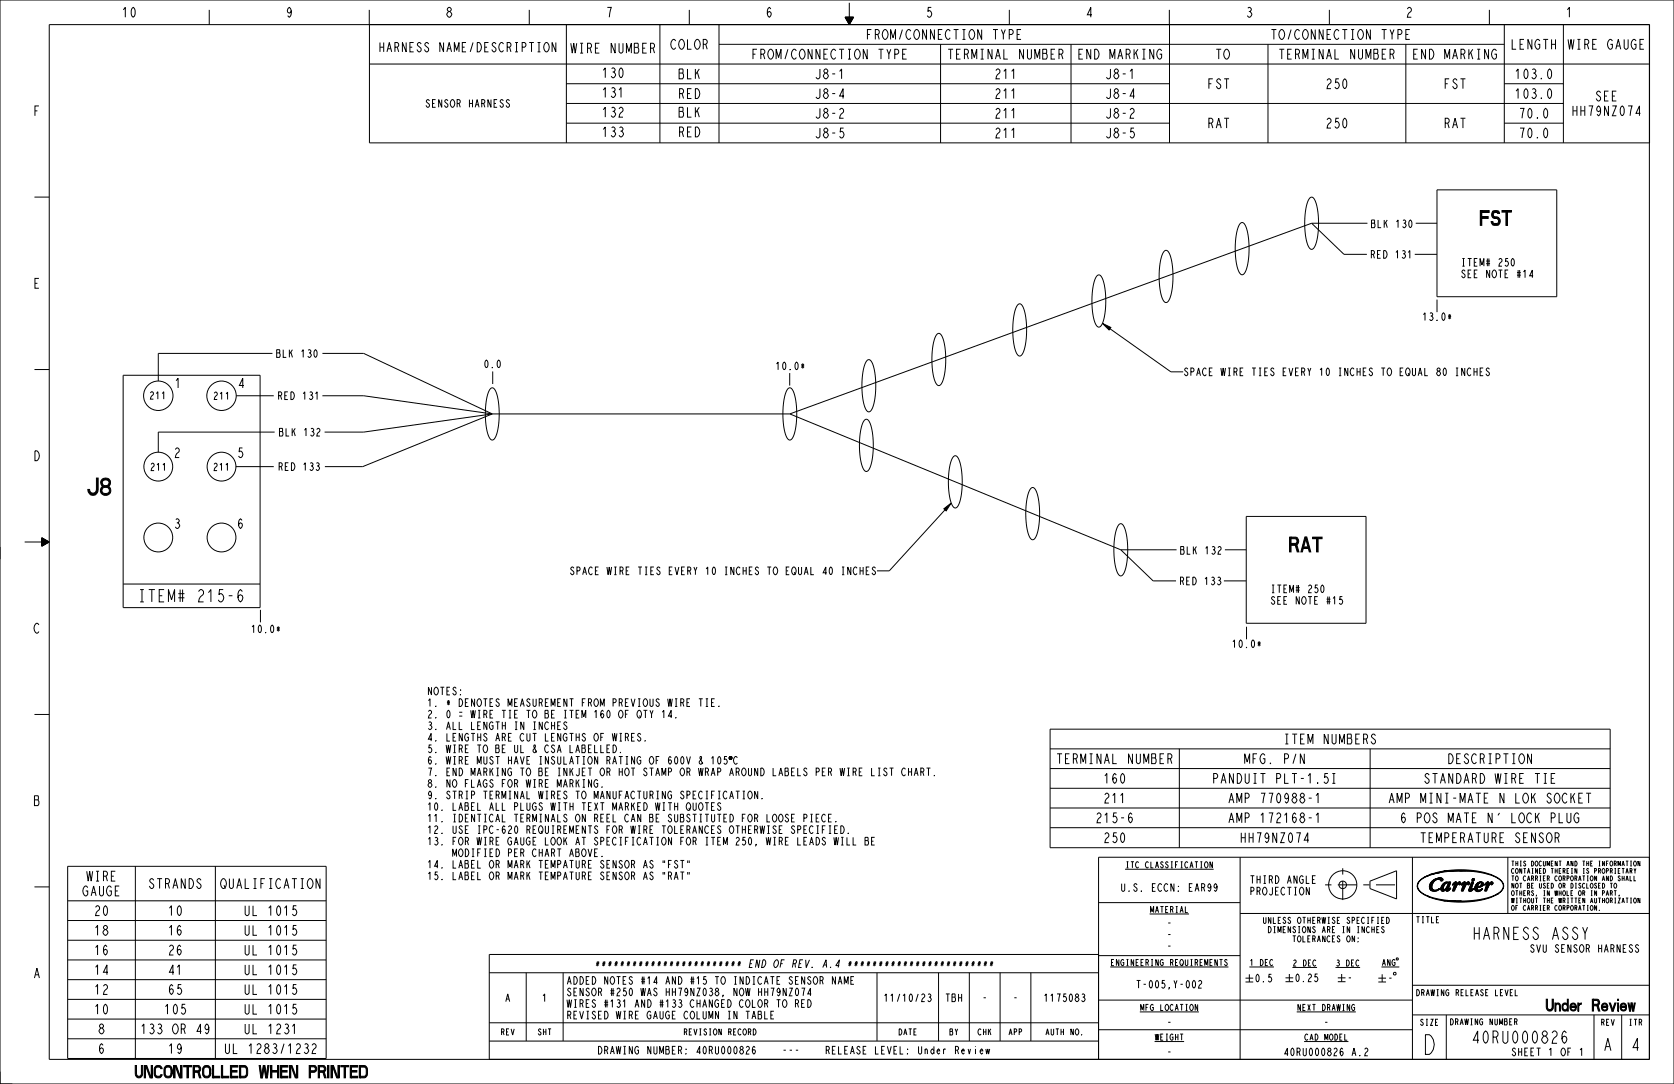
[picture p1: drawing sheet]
<svg xmlns="http://www.w3.org/2000/svg" width="864mm" height="559mm" viewBox="0 0 864 559" stroke-linecap="round" stroke-linejoin="round" font-family="sans-serif">
<path d="M684 456h37M693 448v17" fill="none" stroke="#000" stroke-width=".52" stroke-dasharray="3.3 3.3 9.8 3.3" stroke-linecap="butt"/>
<g fill="none" stroke="#000" stroke-width=".52">
<path d="M0 0h864v559h-864zM25 13h826v533h-826zM108 5v8M190 5v8M191 13h660v61h-660zM273 5v8M292 13v61M340 13v61M356 5v8M371 13v61M436 9h4l-2 4M436 9l2 4"/>
<path d="M436 9h4M436 9l2 3 2-3M436 9h4l-2 3-1-3M437 9h2l-1 3M437 9l1 2M437 10h2M438 10h1l-1 1M438 10v1M438 10h.1M438 1v12M439 10l-1 1-1-1M521 5v8"/>
<path d="M603 5v8M603 13v61M686 5v8M768 5v8M776 13v61M807 13v61M191 33h660M371 23h405M485 23v51M553 23v51M654 23v51M725 23v51"/>
<path d="M292 43h311M292 53h515M776 43h31M292 63h311M776 63h31M741 98h62v55h-62zM18 102h7M640 115h1l2 2 1 10v10l-2 3-1 2-2-1-1-3-1-8 1-10zM676 102h1l2 2 1 9-1 11-1 3-1 2-2-1-1-3-1-8 1-10zM677 115l-270 98M677 115l16 16h12M677 115h28"/>
<path d="M730 115h11M601 129h1l2 2 1 10-1 10-1 4-1 1-2-1-1-3-1-8 1-9zM730 131h11M525 157h2l1 2 2 9-1 11-1 3-2 2-1-1-1-3-2-8 1-10zM566 142h2l1 2 1 10v10l-2 3-1 2-1-1-2-3-1-8 1-10zM741 154v7M483 172h2l1 2 2 10-1 10-1 3-2 2-1-1-1-3-1-8v-9zM18 190h7M64 193h70v120h-70zM141 182h-59v14M166 182h22l66 31M254 191v7"/>
<path d="M407 192v7M447 186h2l1 2 2 9-1 11-1 3-2 1-1-1-1-2-1-9v-9zM122 204h19M166 204h22l66 9M253 200h2l1 2 2 10-1 10-1 4-2 1-1-1-1-3-2-8 1-9zM254 213l-67 28h-19M254 213l-66 10h-21M254 213h153M407 200h1l1 2 2 10-1 10-1 4-2 1-1-1-1-3-1-8 1-9zM407 213l171 70M446 216h2l1 2 1 10v10l-2 4-1 1-1-1-1-3-2-8 1-9zM142 223h-60v10"/>
<path d="M492 235h1l2 2 1 10v10l-2 4-1 1-2-1-1-3-1-8 1-9zM122 241h19M532 252h1l2 2 1 9-1 11-1 3-1 1-2-1-1-2-1-9 1-9zM13 279h12M22 277l3 2-3 3zM22 277l3 2-3 2M22 278v3M22 278l3 1M22 278v3l3-2M22 278l2 1-2 2M22 278l2 1-2 1M22 279v1l2-1"/>
<path d="M22 279h1l-1 1M23 279v1v-1M23 279h.1M577 270h2l1 2 2 10-1 10-1 4-2 1-1-1-1-3-1-8v-9zM643 266h62v55h-62zM578 283l17 16h12M578 283h29M631 299h12M632 283h11M64 301h70M134 314v7M643 323v7"/>
<path d="M18 368h7M542 376h289v61h-289zM542 386h289M542 396h289M608 386v51M707 386v51M542 406h289M542 417h289M542 427h289M18 457h7M35 447h133v99h-133zM70 447v99"/>
<path d="M111 447v99M640 442v104M707 454l13-5v14l-13-5zM729 442v104M731 457l1 1zM732 458l1 2 5 3-4-2zM732 455l-1 2zM733 453l5-2-4 2-3 3zM735 452l3-1 5-1zM738 458h1zM738 451l5-2h6zM738 459h1z"/>
<path d="M738 455h1v3h-1zM738 459h2zM738 459h4h-2zM739 454h2l-2 1h-1zM739 454l3-1h2v1l-1-1h-2l-2 2v2v2h1l3-1-2 1h-2l-1-1v-2zM740 454l2-1zM740 453h2zM740 459l3-1-1 1zM740 453h4zM741 453h3zM742 453h2zM742 458h.1"/>
<path d="M742 453h1zM743 458h.1M743 449h17zM743 453l1 1zM743 458h2zM743 458h1zM743 459h2zM743 459h3h-2zM743 458l2-1zM744 459h1h-1zM745 456l1-1zM745 456l1-1-1 2-2 1z"/>
<path d="M745 456l1-1h2l-1 4 1-1-1 1h-1v-1l-1 1h-1l-1-1zM745 449l7-1 8 1zM745 455h1zM745 459l1-1zM745 455h1h1zM746 456l1-1-1 3-1 1v-1zM746 459h2h-1zM746 459h1zM747 457l1-1-1 3h-1v-1zM747 455h1l-1 1zM747 456l1-1-1 2zM747 459l1-1z"/>
<path d="M748 458h.1M749 456h1zM750 456h-1zM750 458l1-1-1 2h-1zM750 455h.1M750 455h1v2l2-2h1l-1 1h-1l-2 3h-1l1-4-1 1zM750 455h1zM750 455h1l-1 1zM750 456l1 1 1-2-1 2-1 1zM750 456h1v1zM751 455h.1M752 455h2z"/>
<path d="M752 455h1zM752 455h2l-1 1zM753 455h.1M753 456h.1M753 449a33 33 0 0 1 20 4 4 4 0 0 1 3 4 4 4 0 0 1-4 4 5 5 0 0 0 4-4 5 5 0 0 0-4-5 48 48 0 0 0-19-3zM754 456h1zM754 456h.1M754 456h1h-1zM754 458l2-1-1 2h-1zM754 455h1zM755 455h1v2l1-2h1v1h-1l-2 3h-1l1-4-1 1zM755 455h1z"/>
<path d="M755 455h1l-1 1zM755 456l1 1 1-2-1 2-2 1zM755 456h1v1zM756 455h2zM757 455h1zM757 455h1v1zM757 456h.1M758 459h2l-2 1zM758 459h1zM759 459l1-1zM759 455h1zM759 455h1l-2 3z"/>
<path d="M759 455h1l-1 4 1-1-2 2v-1zM759 455h.1M759 454l2-1-1 1zM760 453h1zM760 453h.1M760 458h.1M760 455l-1 4h-1zM761 458h1zM761 458l2-1zM761 458l1 1zM761 457h3zM761 459h1z"/>
<path d="M761 457l4-1-1 1zM761 457h1zM761 459h2zM761 457l1-1zM761 459h3zM761 459h3l-2 1zM761 456h2l-2 1zM761 456h2h-2zM762 456l1-1zM762 456l1-1-2 1zM762 456l2-1h1v2l-3 1 1 1 2-1-2 1-1 1-1-1v-2zM762 455h1z"/>
<path d="M762 455h2zM762 455h2l1 1h-1v-1zM763 455h1v1l-2 1zM763 455h1zM763 459l2-1zM764 456h1zM764 458h1zM765 458h.1M766 456h1zM766 456h1h-1zM766 458l2-1-1 2h-1zM766 455h1z"/>
<path d="M767 455h1v2l1-2h1v1h-1l-2 3h-1l1-4-1 1zM767 455h1zM767 455h1l-1 1zM767 456l1 1 1-2-1 2-2 1zM767 456h1v1zM768 455h2zM769 455h1zM769 455h1v1zM769 456h.1M778 442v29M851 442h-284v104M35 464h133"/>
<path d="M35 475h133M567 465h73M640 471h211M736 462l5 2zM741 463l6 1h-2zM745 464h6zM747 465l11-1a40 40 0 0 0 15-3 47 47 0 0 1-26 4zM747 465l7-1zM35 485h133M35 495h133M567 492h-315v54M567 493h73"/>
<path d="M35 505h133M35 515h133M252 501h315M271 501v36M291 501v36M452 501v36M484 501v36M500 501v36M516 501v36M532 501v36M567 516h162M729 508h122"/>
<path d="M35 525h133M35 535h133M252 537h315M252 527h315M567 531h162M729 523h122M746 523v23M822 523v23M837 523v23"/>
<circle cx="82" cy="204" r="8"/>
<circle cx="114" cy="204" r="8"/>
<circle cx="82" cy="241" r="7"/>
<circle cx="114" cy="241" r="7"/>
<circle cx="82" cy="277" r="7"/>
<circle cx="114" cy="277" r="7"/>
<circle cx="693" cy="456" r="7"/>
<circle cx="693" cy="456" r="1.9"/>
<circle cx="760" cy="454" r=".7"/>
</g>
<g fill="#000">
<path d="M731 457l1 1zM732 455l-1 2zM732 458l1 2 5 3-4-2zM733 453l5-2-4 2-3 3zM738 458h1zM738 459h1zM738 455h1v3h-1zM738 459h2zM738 459h4h-2zM739 454h2l-2 1h-1zM735 452l3-1 5-1zM740 454l2-1z"/>
<path d="M740 453h2zM740 459l3-1-1 1zM742 453h2zM742 453h1zM741 453h3zM740 453h4zM743 453l1 1zM743 458h1zM743 458h2zM743 458l2-1zM743 459h2zM743 459h3h-2z"/>
<path d="M744 459h1h-1zM745 459l1-1zM745 456l1-1-1 2-2 1zM745 456l1-1zM745 455h1zM745 455h1h1zM738 451l5-2h6zM746 459h1zM746 459h2h-1zM747 455h1l-1 1zM747 457l1-1-1 3h-1v-1zM747 459l1-1z"/>
<path d="M747 456l1-1-1 2zM749 456h1zM750 456h-1zM743 449h17zM750 458l1-1-1 2h-1zM750 456h1v1zM750 455h1zM750 455h1l-1 1zM750 456l1 1 1-2-1 2-1 1zM752 455h2zM752 455h2l-1 1zM752 455h1z"/>
<path d="M753 449a33 33 0 0 1 20 4 4 4 0 0 1 3 4 4 4 0 0 1-4 4 5 5 0 0 0 4-4 5 5 0 0 0-4-5 48 48 0 0 0-19-3zM745 449l7-1 8 1zM754 456h1zM754 456h1h-1zM754 455h1zM754 458l2-1-1 2h-1zM755 455h1zM755 456h1v1zM755 455h1l-1 1zM755 456l1 1 1-2-1 2-2 1zM756 455h2zM757 455h1v1z"/>
<path d="M757 455h1zM758 459h1zM758 459h2l-2 1zM760 455l-1 4h-1zM759 455h1zM759 455h1l-2 3zM759 459l1-1zM760 453h1zM759 454l2-1-1 1zM761 458h1zM761 458l2-1zM761 458l1 1z"/>
<path d="M761 459h1zM761 457h1zM761 457l1-1zM761 456h2l-2 1zM761 459h2zM761 456h2h-2zM762 456l1-1-2 1zM761 459h3zM762 456l1-1zM762 455h1zM761 457h3zM762 455h2z"/>
<path d="M763 455h1zM761 459h3l-2 1zM762 455h2l1 1h-1v-1zM763 459l2-1zM764 458h1zM761 457l4-1-1 1zM764 456h1zM766 456h1zM766 456h1h-1zM766 455h1zM766 458l2-1-1 2h-1zM767 455h1z"/>
<path d="M767 456h1v1zM767 455h1l-1 1zM767 456l1 1 1-2-1 2-2 1zM768 455h2zM769 455h1v1zM769 455h1zM736 462l5 2zM741 463l6 1h-2zM745 464h6zM747 465l7-1zM747 465l11-1a40 40 0 0 0 15-3 47 47 0 0 1-26 4z"/>
</g>
<!-- layer: 0 -->
<path d="M0 282v6M0 552v7h6" fill="none" stroke="#000" stroke-width=".52"/>
<!-- layer: NOTES3D -->
<g fill="none" stroke="#000" stroke-width=".52">
<path d="M569 167l4 2-1 1zM573 169l31 23h6M768 190h-1a1.6 1.6 0 0 0 0 1 1.6 1.6 0 0 0 1 1v2l-1-1M487 262l4-3-3 4zM488 263l-29 31h-7M452 293l-1-1a1.6 1.6 0 0 0-1 2 1.6 1.6 0 0 0 2 1l-1 1-1-1M349 370h.1M371 364h.1M320 388h.1M333 382h.1M375 390h-1v2v-1a1.3 1.3 0 0 1 1 2 1.3 1.3 0 0 1-1 1l-1-1M458 397l-1-1a1.6 1.6 0 0 0-1 2 1.6 1.6 0 0 0 2 1l-1 1-1-1"/>
<path d="M459 396h2M460 396v4M311 406h.1M372 414h-1a1.6 1.6 0 0 0 0 1 1.6 1.6 0 0 0 1 1l-1 2-1-1M393 412h.1M429 420h-2v4h2M427 422h1M431 424h.1M434 426a2 2 0 0 1 2 2 2 2 0 0 1-2 2zM438 430h.1M446 432h2v4h-2zM446 433h2"/>
<path d="M450 434h1M451 432h-1v4h1M311 442h.1M355 444v1M355 450v1M356 444v1M356 450v1M580 448h46M833 456v-1a1.2 1.2 0 0 1 1 2 1.2 1.2 0 0 1-1 1zM843 452v2h1M844 448l-1 1M846 444v2l-1-2v2"/>
<path d="M593 471h20M835 462h.1M846 463v2l-1-2v2M573 498h61M645 498h12M667 499h12M689 499h13M713 498h9M713 498l1-3 1 3M713 497h1M717 495v3l-1-3v3M720 495h-1a1.5 1.5 0 0 0-1 1 1.5 1.5 0 0 0 2 2v-2h-1"/>
<path d="M721 494v1h-1zM417 515a2 2 0 0 1 2 2 2 2 0 0 1-2 2zM419 512h-2l1-3v4M439 505h1M441 503h-2v4h2M643 504h4M643 506h4M645 502v4M663 504h4M663 506h4M665 502v4M690 504h4"/>
<path d="M690 506h4M692 502v4M711 504h4M711 506h4M713 502v4M719 501l1 1v1l-1-1zM399 521h-1v4h1M588 522h30M596 537h15M669 522h30M673 537h23"/>
</g>
<path d="M569 167l4 2-1 1zM487 262l4-3-3 4z" fill="#000"/>
<text font-size="13.2" x="733" y="544">D</text>
<text font-size="11.6" x="45" y="255">J8</text>
<g font-size="9.9">
<text x="764" y="116">FST</text>
<text x="665" y="285">RAT</text>
</g>
<g font-size="8.3">
<text x="71" y="310">ITEM# 215-6</text>
<text x="760" y="484">HARNESS ASSY</text>
<text x="759" y="538">40RU000826</text>
<text x="827" y="542">A</text>
<text x="841" y="542">4</text>
<text x="70" y="556">UNCONTROLLED WHEN PRINTED</text>
</g>
<text font-size="7.9" x="787" y="521">Under Review</text>
<g font-size="6.6">
<text x="63" y="9">10</text>
<text x="147" y="9">9</text>
<text x="230" y="9">8</text>
<text x="312" y="9">7</text>
<text x="395" y="9">6</text>
<text x="477" y="9">5</text>
<text x="560" y="9">4</text>
<text x="643" y="9">3</text>
<text x="725" y="9">2</text>
<text x="808" y="9">1</text>
<text x="448" y="20">FROM/CONNECTION TYPE</text>
<text x="656" y="20">TO/CONNECTION TYPE</text>
<text x="295" y="27">WIRE NUMBER</text>
<text x="346" y="25">COLOR</text>
<text x="779" y="25">LENGTH</text>
<text x="809" y="25">WIRE GAUGE</text>
<text x="388" y="30">FROM/CONNECTION TYPE</text>
<text x="489" y="30">TERMINAL NUMBER</text>
<text x="556" y="30">END MARKING</text>
<text x="627" y="30">TO</text>
<text x="660" y="30">TERMINAL NUMBER</text>
<text x="729" y="30">END MARKING</text>
<text x="310" y="40">130</text>
<text x="350" y="41">BLK</text>
<text x="420" y="41">J8-1</text>
<text x="513" y="41">211</text>
<text x="570" y="41">J8-1</text>
<text x="781" y="41">103.0</text>
<text x="623" y="46">FST</text>
<text x="684" y="46">250</text>
<text x="745" y="46">FST</text>
<text x="310" y="50">131</text>
<text x="350" y="51">RED</text>
<text x="420" y="51">J8-4</text>
<text x="513" y="51">211</text>
<text x="570" y="51">J8-4</text>
<text x="781" y="51">103.0</text>
<text x="823" y="52">SEE</text>
<text x="17" y="60">F</text>
<text x="811" y="60">HH79NZ074</text>
<text x="310" y="60">132</text>
<text x="350" y="60">BLK</text>
<text x="420" y="61">J8-2</text>
<text x="513" y="61">211</text>
<text x="570" y="61">J8-2</text>
<text x="783" y="61">70.0</text>
<text x="310" y="71">133</text>
<text x="350" y="71">RED</text>
<text x="420" y="71">J8-5</text>
<text x="513" y="71">211</text>
<text x="570" y="71">J8-5</text>
<text x="623" y="66">RAT</text>
<text x="684" y="66">250</text>
<text x="745" y="66">RAT</text>
<text x="783" y="71">70.0</text>
<text x="17" y="149">E</text>
<text x="17" y="237">D</text>
<text x="17" y="326">C</text>
<text x="662" y="383">ITEM NUMBERS</text>
<text x="545" y="394">TERMINAL NUMBER</text>
<text x="642" y="394">MFG. P/N</text>
<text x="747" y="394">DESCRIPTION</text>
<text x="569" y="404">160</text>
<text x="626" y="404">PANDUIT PLT-1.5I</text>
<text x="735" y="404">STANDARD WIRE TIE</text>
<text x="569" y="414">211</text>
<text x="634" y="414">AMP 770988-1</text>
<text x="717" y="414">AMP MINI-MATE N LOK SOCKET</text>
<text x="17" y="415">B</text>
<text x="565" y="424">215-6</text>
<text x="634" y="424">AMP 172168-1</text>
<text x="723" y="424">6 POS MATE N' LOCK PLUG</text>
<text x="569" y="434">250</text>
<text x="640" y="434">HH79NZ074</text>
<text x="733" y="434">TEMPERATURE SENSOR</text>
<text x="44" y="454">WIRE</text>
<text x="42" y="462">GAUGE</text>
<text x="77" y="458">STRANDS</text>
<text x="114" y="458">QUALIFICATION</text>
<text x="48" y="472">20</text>
<text x="87" y="472">10</text>
<text x="126" y="472">UL 1015</text>
<text x="48" y="482">18</text>
<text x="87" y="482">16</text>
<text x="126" y="482">UL 1015</text>
<text x="48" y="492">16</text>
<text x="87" y="492">26</text>
<text x="126" y="492">UL 1015</text>
<text x="48" y="502">14</text>
<text x="87" y="502">41</text>
<text x="126" y="502">UL 1015</text>
<text x="17" y="504">A</text>
<text x="48" y="513">12</text>
<text x="87" y="513">65</text>
<text x="126" y="513">UL 1015</text>
<text x="48" y="523">10</text>
<text x="85" y="523">105</text>
<text x="126" y="523">UL 1015</text>
<text x="50" y="533">8</text>
<text x="73" y="533">133 OR 49</text>
<text x="126" y="533">UL 1231</text>
<text x="50" y="543">6</text>
<text x="87" y="543">19</text>
<text x="116" y="543">UL 1283/1232</text>
</g>
<g font-size="6.4">
<text x="90" y="200">1</text>
<text x="123" y="200">4</text>
<text x="89" y="236">2</text>
<text x="122" y="236">5</text>
<text x="89" y="272">3</text>
<text x="122" y="272">6</text>
</g>
<text font-size="6.3" x="196" y="27">HARNESS NAME/DESCRIPTION</text>
<text font-size="5.5" x="376" y="394">°C</text>
<g font-size="5.2">
<text x="220" y="55">SENSOR HARNESS</text>
<text x="707" y="117">BLK 130</text>
<text x="707" y="133">RED 131</text>
<text x="753" y="137">ITEM# 250</text>
<text x="753" y="143">SEE NOTE #14</text>
<text x="734" y="165">13.0*</text>
<text x="142" y="184">BLK 130</text>
<text x="249" y="190">0.0</text>
<text x="400" y="191">10.0*</text>
<text x="610" y="194">SPACE WIRE TIES EVERY 10 INCHES TO EQUAL 80 INCHES</text>
<text x="143" y="206">RED 131</text>
<text x="144" y="225">BLK 132</text>
<text x="143" y="243">RED 133</text>
<text x="608" y="286">BLK 132</text>
<text x="294" y="296">SPACE WIRE TIES EVERY 10 INCHES TO EQUAL 40 INCHES</text>
<text x="608" y="301">RED 133</text>
<text x="655" y="306">ITEM# 250</text>
<text x="655" y="312">SEE NOTE #15</text>
<text x="129" y="326">10.0*</text>
<text x="635" y="334">10.0*</text>
<text x="220" y="358">NOTES:</text>
<text x="220" y="364">1. * DENOTES MEASUREMENT FROM PREVIOUS WIRE TIE.</text>
<text x="220" y="370">2. 0 = WIRE TIE TO BE ITEM 160 OF QTY 14.</text>
<text x="220" y="376">3. ALL LENGTH IN INCHES</text>
<text x="220" y="382">4. LENGTHS ARE CUT LENGTHS OF WIRES.</text>
<text x="220" y="388">5. WIRE TO BE UL &amp; CSA LABELLED.</text>
<text x="220" y="394">6. WIRE MUST HAVE INSULATION RATING OF 600V &amp; 105</text>
<text x="220" y="400">7. END MARKING TO BE INKJET OR HOT STAMP OR WRAP AROUND LABELS PER WIRE LIST</text>
<text x="465" y="400">CHART.</text>
<text x="220" y="406">8. NO FLAGS FOR WIRE MARKING.</text>
<text x="220" y="412">9. STRIP TERMINAL WIRES TO MANUFACTURING SPECIFICATION.</text>
<text x="220" y="418">10. LABEL ALL PLUGS WITH TEXT MARKED WITH QUOTES</text>
<text x="220" y="424">11. IDENTICAL TERMINALS ON REEL CAN BE SUBSTITUTED FOR LOOSE PIECE.</text>
<text x="220" y="430">12. USE IPC-620 REQUIREMENTS FOR WIRE TOLERANCES OTHERWISE SPECIFIED.</text>
<text x="220" y="436">13. FOR WIRE GAUGE LOOK AT SPECIFICATION FOR ITEM 250, WIRE LEADS WILL BE</text>
<text x="233" y="442">MODIFIED PER CHART ABOVE.</text>
<text x="220" y="448">14. LABEL OR MARK TEMPATURE SENSOR AS &quot;FST&quot;</text>
<text x="220" y="453">15. LABEL OR MARK TEMPATURE SENSOR AS &quot;RAT&quot;</text>
<text x="644" y="455">THIRD ANGLE</text>
<text x="578" y="459">U.S. ECCN:</text>
<text x="613" y="459">EAR99</text>
<text x="644" y="461">PROJECTION</text>
<text x="602" y="478">-</text>
<text x="602" y="484">-</text>
<text x="602" y="490">-</text>
<text x="790" y="491">SVU SENSOR HARNESS</text>
<text x="308" y="499">************************ END OF REV.</text>
<text x="424" y="499">A.4</text>
<text x="437" y="499">************************</text>
<text x="292" y="507">ADDED NOTES #14 AND #15 TO INDICATE SENSOR NAME</text>
<text x="586" y="509">T-005,Y-002</text>
<text x="647" y="506">0.5</text>
<text x="668" y="506">0.25</text>
<text x="695" y="506">-</text>
<text x="716" y="506">-</text>
<text x="292" y="513">SENSOR #250 WAS HH79NZ038, NOW HH79NZ074</text>
<text x="260" y="516">A</text>
<text x="279" y="516">1</text>
<text x="292" y="519">WIRES #131 AND #133 CHANGED COLOR TO RED</text>
<text x="456" y="516">11/10/23</text>
<text x="487" y="516">TBH</text>
<text x="506" y="516">-</text>
<text x="522" y="516">-</text>
<text x="538" y="516">1175083</text>
<text x="292" y="525">REVISED WIRE GAUGE COLUMN IN TABLE</text>
<text x="602" y="529">-</text>
<text x="683" y="529">-</text>
<text x="309" y="543">DRAWING NUMBER:</text>
<text x="359" y="543">40RU000826</text>
<text x="403" y="543">---</text>
<text x="426" y="543">RELEASE LEVEL:</text>
<text x="474" y="543">Under Review</text>
<text x="602" y="544">-</text>
<text x="662" y="544">40RU000826</text>
<text x="697" y="544">A.2</text>
<text x="780" y="544">SHEET 1 OF 1</text>
</g>
<g font-size="5">
<text x="77" y="206">211</text>
<text x="110" y="206">211</text>
<text x="77" y="243">211</text>
<text x="110" y="243">211</text>
</g>
<g font-size="4.1">
<text x="581" y="447">ITC CLASSIFICATION</text>
<text x="593" y="470">MATERIAL</text>
<text x="652" y="476">UNLESS OTHERWISE SPECIFIED</text>
<text x="730" y="476">TITLE</text>
<text x="654" y="481">DIMENSIONS ARE IN INCHES</text>
<text x="667" y="486">TOLERANCES ON:</text>
<text x="574" y="498">ENGINEERING REQUIREMENTS</text>
<text x="645" y="498">1 DEC</text>
<text x="667" y="498">2 DEC</text>
<text x="689" y="498">3 DEC</text>
<text x="730" y="513">DRAWING RELEASE LEVEL</text>
<text x="588" y="521">MFG LOCATION</text>
<text x="669" y="521">NEXT DRAWING</text>
<text x="258" y="534">REV</text>
<text x="277" y="534">SHT</text>
<text x="353" y="534">REVISION RECORD</text>
<text x="463" y="534">DATE</text>
<text x="490" y="534">BY</text>
<text x="504" y="534">CHK</text>
<text x="520" y="534">APP</text>
<text x="539" y="534">AUTH NO.</text>
<text x="732" y="529">SIZE</text>
<text x="748" y="528">DRAWING NUMBER</text>
<text x="826" y="529">REV</text>
<text x="840" y="529">ITR</text>
<text x="596" y="536">WEIGHT</text>
<text x="673" y="536">CAD MODEL</text>
</g>
<g font-size="3.3">
<text x="779" y="446">THIS DOCUMENT AND THE INFORMATION</text>
<text x="779" y="450">CONTAINED THEREIN IS PROPRIETARY</text>
<text x="779" y="454">TO CARRIER CORPORATION AND SHALL</text>
<text x="779" y="458">NOT BE USED OR DISCLOSED TO</text>
<text x="779" y="462">OTHERS, IN WHOLE OR IN PART,</text>
<text x="779" y="465">WITHOUT THE WRITTEN AUTHORIZATION</text>
<text x="779" y="469">OF CARRIER CORPORATION.</text>
</g>
</svg>
